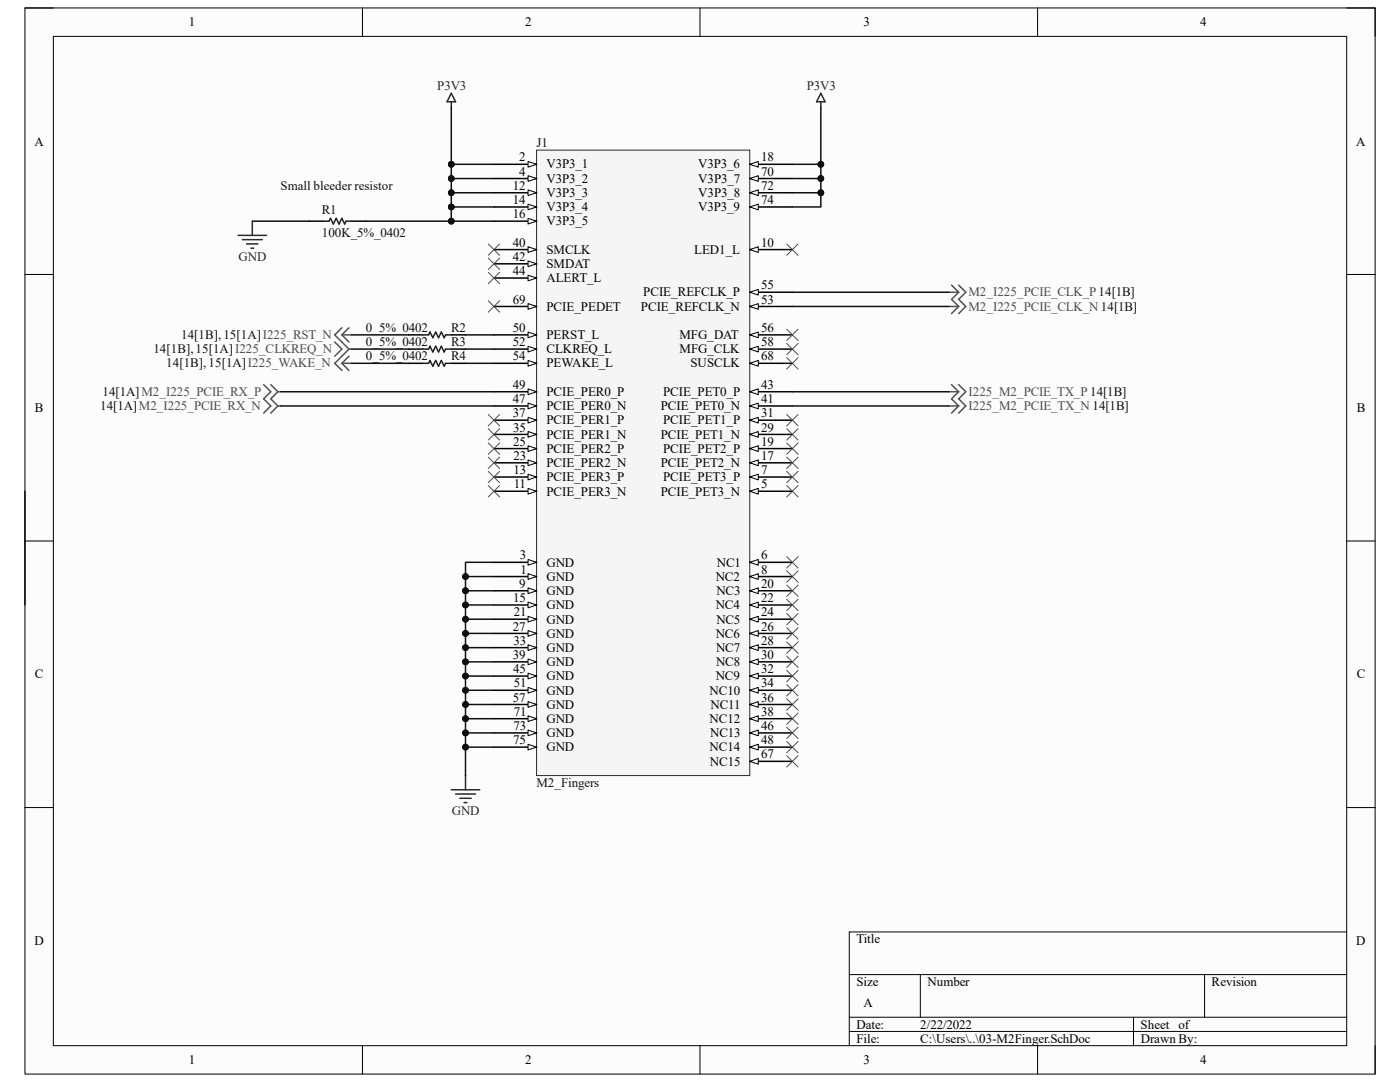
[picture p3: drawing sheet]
<svg xmlns="http://www.w3.org/2000/svg" width="279mm" height="216mm" viewBox="0 0 279 216" stroke-linecap="round" stroke-linejoin="round" font-family="sans-serif">
<path d="M5 1.6h269.4v212.7h-269.4z" fill-rule="evenodd" fill="#fcfcfc"/>
<path d="M5 1.6h269.4v212.7h-269.4z" fill="none" stroke="#000" stroke-width=".2"/>
<path d="M10.6 7.3h258.2v201.4h-258.2z" fill-rule="evenodd" fill="#fcfcfc"/>
<g fill="none" stroke="#000" stroke-width=".2">
<path d="M5 1.6h5.6M10.6 7.3h258.2v201.4h-258.2zM72.3 1.6v5.7M139.7 1.6v5.7M207.1 1.6v5.7M268.8 1.6h5.6v5.7M5 54.8h5.6M268.8 54.8h5.6M5 107.9h5.6M268.8 107.9h5.6M5 161.1h5.6M268.8 161.1h5.6"/>
<path d="M169.5 194.5h99.3M183.7 194.5v8.5M240.4 194.5v8.5M268.8 186h-99.3v22.7M72.3 208.7v5.6M139.7 208.7v5.6M169.5 203h99.3M169.5 205.8h99.3M207.1 208.7v5.6M226.2 203v5.7M274.4 208.7v5.6"/>
</g>
<path d="M107.1 30h42.5v124.8h-42.5z" fill-rule="evenodd" fill="#f5f5f5"/>
<path d="M107.1 30h42.5v124.8h-42.5z" fill="none" stroke="#262626" stroke-width=".2"/>
<path d="M98.6 32.8h8.5" fill="none" stroke="#000" stroke-width=".3"/>
<path d="M105.4 32.2l1.7 .6-1.7 .6z" fill="#fbfbfb"/>
<path d="M105.4 32.2l1.7 .6-1.7 .6z" fill="none" stroke="#000" stroke-width=".2"/>
<path d="M98.6 35.6h8.5" fill="none" stroke="#000" stroke-width=".3"/>
<path d="M105.4 35.1l1.7 .5-1.7 .6z" fill="#fbfbfb"/>
<path d="M105.4 35.1l1.7 .5-1.7 .6z" fill="none" stroke="#000" stroke-width=".2"/>
<path d="M98.6 38.5h8.5" fill="none" stroke="#000" stroke-width=".3"/>
<path d="M105.4 37.9l1.7 .6-1.7 .5z" fill="#fbfbfb"/>
<path d="M105.4 37.9l1.7 .6-1.7 .5z" fill="none" stroke="#000" stroke-width=".2"/>
<path d="M98.6 41.3h8.5" fill="none" stroke="#000" stroke-width=".3"/>
<path d="M105.4 40.7l1.7 .6-1.7 .6z" fill="#fbfbfb"/>
<path d="M105.4 40.7l1.7 .6-1.7 .6z" fill="none" stroke="#000" stroke-width=".2"/>
<path d="M98.6 44.1h8.5" fill="none" stroke="#000" stroke-width=".3"/>
<path d="M105.4 43.6l1.7 .5-1.7 .6z" fill="#fbfbfb"/>
<path d="M105.4 43.6l1.7 .5-1.7 .6z" fill="none" stroke="#000" stroke-width=".2"/>
<path d="M98.6 49.8h8.5" fill="none" stroke="#000" stroke-width=".3"/>
<path d="M105.4 49.2l1.7 .6-1.7 .6z" fill="#fbfbfb"/>
<path d="M105.4 49.2l1.7 .6-1.7 .6z" fill="none" stroke="#000" stroke-width=".2"/>
<path d="M98.6 52.6h8.5" fill="none" stroke="#000" stroke-width=".3"/>
<path d="M105.4 52.1l1.7 .5-1.7 .6z" fill="#fbfbfb"/>
<path d="M105.4 52.1l1.7 .5-1.7 .6z" fill="none" stroke="#000" stroke-width=".2"/>
<path d="M98.6 55.5h8.5" fill="none" stroke="#000" stroke-width=".3"/>
<path d="M105.4 54.9l1.7 .6-1.7 .5z" fill="#fbfbfb"/>
<path d="M105.4 54.9l1.7 .6-1.7 .5z" fill="none" stroke="#000" stroke-width=".2"/>
<path d="M98.6 61.2h8.5" fill="none" stroke="#000" stroke-width=".3"/>
<path d="M105.4 60.6l1.7 .6-1.7 .5z" fill="#fbfbfb"/>
<path d="M105.4 60.6l1.7 .6-1.7 .5z" fill="none" stroke="#000" stroke-width=".2"/>
<path d="M98.6 66.8h8.5" fill="none" stroke="#000" stroke-width=".3"/>
<path d="M105.4 66.3l1.7 .5-1.7 .6z" fill="#fbfbfb"/>
<path d="M105.4 66.3l1.7 .5-1.7 .6z" fill="none" stroke="#000" stroke-width=".2"/>
<path d="M98.6 69.7h8.5" fill="none" stroke="#000" stroke-width=".3"/>
<path d="M105.4 69.1l1.7 .6-1.7 .5z" fill="#fbfbfb"/>
<path d="M105.4 69.1l1.7 .6-1.7 .5z" fill="none" stroke="#000" stroke-width=".2"/>
<path d="M98.6 72.5h8.5" fill="none" stroke="#000" stroke-width=".3"/>
<path d="M105.4 71.9l1.7 .6-1.7 .6z" fill="#fbfbfb"/>
<path d="M105.4 71.9l1.7 .6-1.7 .6z" fill="none" stroke="#000" stroke-width=".2"/>
<path d="M98.6 81h8.5" fill="none" stroke="#000" stroke-width=".3"/>
<path d="M105.4 80.4l1.7 .6-1.7 .6z" fill="#fbfbfb"/>
<path d="M105.4 80.4l1.7 .6-1.7 .6z" fill="none" stroke="#000" stroke-width=".2"/>
<path d="M98.6 78.2h8.5" fill="none" stroke="#000" stroke-width=".3"/>
<path d="M105.4 77.6l1.7 .6-1.7 .5z" fill="#fbfbfb"/>
<path d="M105.4 77.6l1.7 .6-1.7 .5z" fill="none" stroke="#000" stroke-width=".2"/>
<path d="M98.6 86.7h8.5" fill="none" stroke="#000" stroke-width=".3"/>
<path d="M105.4 86.1l1.7 .6-1.7 .5z" fill="#fbfbfb"/>
<path d="M105.4 86.1l1.7 .6-1.7 .5z" fill="none" stroke="#000" stroke-width=".2"/>
<path d="M98.6 83.8h8.5" fill="none" stroke="#000" stroke-width=".3"/>
<path d="M105.4 83.3l1.7 .5-1.7 .6z" fill="#fbfbfb"/>
<path d="M105.4 83.3l1.7 .5-1.7 .6z" fill="none" stroke="#000" stroke-width=".2"/>
<path d="M98.6 92.4h8.5" fill="none" stroke="#000" stroke-width=".3"/>
<path d="M105.4 91.8l1.7 .6-1.7 .5z" fill="#fbfbfb"/>
<path d="M105.4 91.8l1.7 .6-1.7 .5z" fill="none" stroke="#000" stroke-width=".2"/>
<path d="M98.6 89.5h8.5" fill="none" stroke="#000" stroke-width=".3"/>
<path d="M105.4 88.9l1.7 .6-1.7 .6z" fill="#fbfbfb"/>
<path d="M105.4 88.9l1.7 .6-1.7 .6z" fill="none" stroke="#000" stroke-width=".2"/>
<path d="M98.6 98h8.5" fill="none" stroke="#000" stroke-width=".3"/>
<path d="M105.4 97.5l1.7 .5-1.7 .6z" fill="#fbfbfb"/>
<path d="M105.4 97.5l1.7 .5-1.7 .6z" fill="none" stroke="#000" stroke-width=".2"/>
<path d="M98.6 95.2h8.5" fill="none" stroke="#000" stroke-width=".3"/>
<path d="M105.4 94.6l1.7 .6-1.7 .6z" fill="#fbfbfb"/>
<path d="M105.4 94.6l1.7 .6-1.7 .6z" fill="none" stroke="#000" stroke-width=".2"/>
<path d="M98.6 112.2h8.5" fill="none" stroke="#000" stroke-width=".3"/>
<path d="M105.4 111.6l1.7 .6-1.7 .6z" fill="#fbfbfb"/>
<path d="M105.4 111.6l1.7 .6-1.7 .6z" fill="none" stroke="#000" stroke-width=".2"/>
<path d="M98.6 115h8.5" fill="none" stroke="#000" stroke-width=".3"/>
<path d="M105.4 114.5l1.7 .5-1.7 .6z" fill="#fbfbfb"/>
<path d="M105.4 114.5l1.7 .5-1.7 .6z" fill="none" stroke="#000" stroke-width=".2"/>
<path d="M98.6 117.9h8.5" fill="none" stroke="#000" stroke-width=".3"/>
<path d="M105.4 117.3l1.7 .6-1.7 .5z" fill="#fbfbfb"/>
<path d="M105.4 117.3l1.7 .6-1.7 .5z" fill="none" stroke="#000" stroke-width=".2"/>
<path d="M98.6 120.7h8.5" fill="none" stroke="#000" stroke-width=".3"/>
<path d="M105.4 120.1l1.7 .6-1.7 .6z" fill="#fbfbfb"/>
<path d="M105.4 120.1l1.7 .6-1.7 .6z" fill="none" stroke="#000" stroke-width=".2"/>
<path d="M98.6 123.6h8.5" fill="none" stroke="#000" stroke-width=".3"/>
<path d="M105.4 123l1.7 .6-1.7 .5z" fill="#fbfbfb"/>
<path d="M105.4 123l1.7 .6-1.7 .5z" fill="none" stroke="#000" stroke-width=".2"/>
<path d="M98.6 126.4h8.5" fill="none" stroke="#000" stroke-width=".3"/>
<path d="M105.4 125.8l1.7 .6-1.7 .6z" fill="#fbfbfb"/>
<path d="M105.4 125.8l1.7 .6-1.7 .6z" fill="none" stroke="#000" stroke-width=".2"/>
<path d="M98.6 129.2h8.5" fill="none" stroke="#000" stroke-width=".3"/>
<path d="M105.4 128.7l1.7 .5-1.7 .6z" fill="#fbfbfb"/>
<path d="M105.4 128.7l1.7 .5-1.7 .6z" fill="none" stroke="#000" stroke-width=".2"/>
<path d="M98.6 132.1h8.5" fill="none" stroke="#000" stroke-width=".3"/>
<path d="M105.4 131.5l1.7 .6-1.7 .5z" fill="#fbfbfb"/>
<path d="M105.4 131.5l1.7 .6-1.7 .5z" fill="none" stroke="#000" stroke-width=".2"/>
<path d="M98.6 134.9h8.5" fill="none" stroke="#000" stroke-width=".3"/>
<path d="M105.4 134.3l1.7 .6-1.7 .6z" fill="#fbfbfb"/>
<path d="M105.4 134.3l1.7 .6-1.7 .6z" fill="none" stroke="#000" stroke-width=".2"/>
<path d="M98.6 137.7h8.5" fill="none" stroke="#000" stroke-width=".3"/>
<path d="M105.4 137.2l1.7 .5-1.7 .6z" fill="#fbfbfb"/>
<path d="M105.4 137.2l1.7 .5-1.7 .6z" fill="none" stroke="#000" stroke-width=".2"/>
<path d="M98.6 140.6h8.5" fill="none" stroke="#000" stroke-width=".3"/>
<path d="M105.4 140l1.7 .6-1.7 .5z" fill="#fbfbfb"/>
<path d="M105.4 140l1.7 .6-1.7 .5z" fill="none" stroke="#000" stroke-width=".2"/>
<path d="M98.6 143.4h8.5" fill="none" stroke="#000" stroke-width=".3"/>
<path d="M105.4 142.8l1.7 .6-1.7 .6z" fill="#fbfbfb"/>
<path d="M105.4 142.8l1.7 .6-1.7 .6z" fill="none" stroke="#000" stroke-width=".2"/>
<path d="M98.6 146.2h8.5" fill="none" stroke="#000" stroke-width=".3"/>
<path d="M105.4 145.7l1.7 .5-1.7 .6z" fill="#fbfbfb"/>
<path d="M105.4 145.7l1.7 .5-1.7 .6z" fill="none" stroke="#000" stroke-width=".2"/>
<path d="M98.6 149.1h8.5" fill="none" stroke="#000" stroke-width=".3"/>
<path d="M105.4 148.5l1.7 .6-1.7 .5z" fill="#fbfbfb"/>
<path d="M105.4 148.5l1.7 .6-1.7 .5z" fill="none" stroke="#000" stroke-width=".2"/>
<path d="M149.6 32.8h8.5" fill="none" stroke="#000" stroke-width=".3"/>
<path d="M149.6 32.8l1.7-.6v1.2z" fill="#fbfbfb"/>
<path d="M149.6 32.8l1.7-.6v1.2z" fill="none" stroke="#000" stroke-width=".2"/>
<path d="M149.6 35.6h8.5" fill="none" stroke="#000" stroke-width=".3"/>
<path d="M149.6 35.6l1.7-.5v1.1z" fill="#fbfbfb"/>
<path d="M149.6 35.6l1.7-.5v1.1z" fill="none" stroke="#000" stroke-width=".2"/>
<path d="M149.6 38.5h8.5" fill="none" stroke="#000" stroke-width=".3"/>
<path d="M149.6 38.5l1.7-.6v1.1z" fill="#fbfbfb"/>
<path d="M149.6 38.5l1.7-.6v1.1z" fill="none" stroke="#000" stroke-width=".2"/>
<path d="M149.6 41.3h8.5" fill="none" stroke="#000" stroke-width=".3"/>
<path d="M149.6 41.3l1.7-.6v1.2z" fill="#fbfbfb"/>
<path d="M149.6 41.3l1.7-.6v1.2z" fill="none" stroke="#000" stroke-width=".2"/>
<path d="M149.6 49.8h8.5" fill="none" stroke="#000" stroke-width=".3"/>
<path d="M149.6 49.8l1.7-.6v1.2z" fill="#fbfbfb"/>
<path d="M149.6 49.8l1.7-.6v1.2z" fill="none" stroke="#000" stroke-width=".2"/>
<path d="M149.6 61.2h8.5" fill="none" stroke="#000" stroke-width=".3"/>
<path d="M149.6 61.2l1.7-.6v1.1z" fill="#fbfbfb"/>
<path d="M149.6 61.2l1.7-.6v1.1z" fill="none" stroke="#000" stroke-width=".2"/>
<path d="M149.6 58.3h8.5" fill="none" stroke="#000" stroke-width=".3"/>
<path d="M149.6 58.3l1.7-.6v1.2z" fill="#fbfbfb"/>
<path d="M149.6 58.3l1.7-.6v1.2z" fill="none" stroke="#000" stroke-width=".2"/>
<path d="M149.6 66.8h8.5" fill="none" stroke="#000" stroke-width=".3"/>
<path d="M149.6 66.8l1.7-.5v1.1z" fill="#fbfbfb"/>
<path d="M149.6 66.8l1.7-.5v1.1z" fill="none" stroke="#000" stroke-width=".2"/>
<path d="M149.6 69.7h8.5" fill="none" stroke="#000" stroke-width=".3"/>
<path d="M149.6 69.7l1.7-.6v1.1z" fill="#fbfbfb"/>
<path d="M149.6 69.7l1.7-.6v1.1z" fill="none" stroke="#000" stroke-width=".2"/>
<path d="M149.6 72.5h8.5" fill="none" stroke="#000" stroke-width=".3"/>
<path d="M149.6 72.5l1.7-.6v1.2z" fill="#fbfbfb"/>
<path d="M149.6 72.5l1.7-.6v1.2z" fill="none" stroke="#000" stroke-width=".2"/>
<path d="M149.6 81h8.5" fill="none" stroke="#000" stroke-width=".3"/>
<path d="M149.6 81l1.7-.6v1.2z" fill="#fbfbfb"/>
<path d="M149.6 81l1.7-.6v1.2z" fill="none" stroke="#000" stroke-width=".2"/>
<path d="M149.6 78.2h8.5" fill="none" stroke="#000" stroke-width=".3"/>
<path d="M149.6 78.2l1.7-.6v1.1z" fill="#fbfbfb"/>
<path d="M149.6 78.2l1.7-.6v1.1z" fill="none" stroke="#000" stroke-width=".2"/>
<path d="M149.6 86.7h8.5" fill="none" stroke="#000" stroke-width=".3"/>
<path d="M149.6 86.7l1.7-.6v1.1z" fill="#fbfbfb"/>
<path d="M149.6 86.7l1.7-.6v1.1z" fill="none" stroke="#000" stroke-width=".2"/>
<path d="M149.6 83.8h8.5" fill="none" stroke="#000" stroke-width=".3"/>
<path d="M149.6 83.8l1.7-.5v1.1z" fill="#fbfbfb"/>
<path d="M149.6 83.8l1.7-.5v1.1z" fill="none" stroke="#000" stroke-width=".2"/>
<path d="M149.6 92.4h8.5" fill="none" stroke="#000" stroke-width=".3"/>
<path d="M149.6 92.4l1.7-.6v1.1z" fill="#fbfbfb"/>
<path d="M149.6 92.4l1.7-.6v1.1z" fill="none" stroke="#000" stroke-width=".2"/>
<path d="M149.6 89.5h8.5" fill="none" stroke="#000" stroke-width=".3"/>
<path d="M149.6 89.5l1.7-.6v1.2z" fill="#fbfbfb"/>
<path d="M149.6 89.5l1.7-.6v1.2z" fill="none" stroke="#000" stroke-width=".2"/>
<path d="M149.6 98h8.5" fill="none" stroke="#000" stroke-width=".3"/>
<path d="M149.6 98l1.7-.5v1.1z" fill="#fbfbfb"/>
<path d="M149.6 98l1.7-.5v1.1z" fill="none" stroke="#000" stroke-width=".2"/>
<path d="M149.6 95.2h8.5" fill="none" stroke="#000" stroke-width=".3"/>
<path d="M149.6 95.2l1.7-.6v1.2z" fill="#fbfbfb"/>
<path d="M149.6 95.2l1.7-.6v1.2z" fill="none" stroke="#000" stroke-width=".2"/>
<path d="M149.6 112.2h8.5" fill="none" stroke="#000" stroke-width=".3"/>
<path d="M149.6 112.2l1.7-.6v1.2z" fill="#fbfbfb"/>
<path d="M149.6 112.2l1.7-.6v1.2z" fill="none" stroke="#000" stroke-width=".2"/>
<path d="M149.6 115h8.5" fill="none" stroke="#000" stroke-width=".3"/>
<path d="M149.6 115l1.7-.5v1.1z" fill="#fbfbfb"/>
<path d="M149.6 115l1.7-.5v1.1z" fill="none" stroke="#000" stroke-width=".2"/>
<path d="M149.6 117.9h8.5" fill="none" stroke="#000" stroke-width=".3"/>
<path d="M149.6 117.9l1.7-.6v1.1z" fill="#fbfbfb"/>
<path d="M149.6 117.9l1.7-.6v1.1z" fill="none" stroke="#000" stroke-width=".2"/>
<path d="M149.6 120.7h8.5" fill="none" stroke="#000" stroke-width=".3"/>
<path d="M149.6 120.7l1.7-.6v1.2z" fill="#fbfbfb"/>
<path d="M149.6 120.7l1.7-.6v1.2z" fill="none" stroke="#000" stroke-width=".2"/>
<path d="M149.6 123.6h8.5" fill="none" stroke="#000" stroke-width=".3"/>
<path d="M149.6 123.6l1.7-.6v1.1z" fill="#fbfbfb"/>
<path d="M149.6 123.6l1.7-.6v1.1z" fill="none" stroke="#000" stroke-width=".2"/>
<path d="M149.6 126.4h8.5" fill="none" stroke="#000" stroke-width=".3"/>
<path d="M149.6 126.4l1.7-.6v1.2z" fill="#fbfbfb"/>
<path d="M149.6 126.4l1.7-.6v1.2z" fill="none" stroke="#000" stroke-width=".2"/>
<path d="M149.6 129.2h8.5" fill="none" stroke="#000" stroke-width=".3"/>
<path d="M149.6 129.2l1.7-.5v1.1z" fill="#fbfbfb"/>
<path d="M149.6 129.2l1.7-.5v1.1z" fill="none" stroke="#000" stroke-width=".2"/>
<path d="M149.6 132.1h8.5" fill="none" stroke="#000" stroke-width=".3"/>
<path d="M149.6 132.1l1.7-.6v1.1z" fill="#fbfbfb"/>
<path d="M149.6 132.1l1.7-.6v1.1z" fill="none" stroke="#000" stroke-width=".2"/>
<path d="M149.6 134.9h8.5" fill="none" stroke="#000" stroke-width=".3"/>
<path d="M149.6 134.9l1.7-.6v1.2z" fill="#fbfbfb"/>
<path d="M149.6 134.9l1.7-.6v1.2z" fill="none" stroke="#000" stroke-width=".2"/>
<path d="M149.6 137.7h8.5" fill="none" stroke="#000" stroke-width=".3"/>
<path d="M149.6 137.7l1.7-.5v1.1z" fill="#fbfbfb"/>
<path d="M149.6 137.7l1.7-.5v1.1z" fill="none" stroke="#000" stroke-width=".2"/>
<path d="M149.6 140.6h8.5" fill="none" stroke="#000" stroke-width=".3"/>
<path d="M149.6 140.6l1.7-.6v1.1z" fill="#fbfbfb"/>
<path d="M149.6 140.6l1.7-.6v1.1z" fill="none" stroke="#000" stroke-width=".2"/>
<path d="M149.6 143.4h8.5" fill="none" stroke="#000" stroke-width=".3"/>
<path d="M149.6 143.4l1.7-.6v1.2z" fill="#fbfbfb"/>
<path d="M149.6 143.4l1.7-.6v1.2z" fill="none" stroke="#000" stroke-width=".2"/>
<path d="M149.6 146.2h8.5" fill="none" stroke="#000" stroke-width=".3"/>
<path d="M149.6 146.2l1.7-.5v1.1z" fill="#fbfbfb"/>
<path d="M149.6 146.2l1.7-.5v1.1z" fill="none" stroke="#000" stroke-width=".2"/>
<path d="M149.6 149.1h8.5" fill="none" stroke="#000" stroke-width=".3"/>
<path d="M149.6 149.1l1.7-.6v1.1z" fill="#fbfbfb"/>
<path d="M149.6 149.1l1.7-.6v1.1z" fill="none" stroke="#000" stroke-width=".2"/>
<path d="M149.6 151.9h8.5" fill="none" stroke="#000" stroke-width=".3"/>
<path d="M149.6 151.9l1.7-.6v1.2z" fill="#fbfbfb"/>
<path d="M149.6 151.9l1.7-.6v1.2z" fill="none" stroke="#000" stroke-width=".2"/>
<path d="M90.1 18.6l.8 1.7h-1.7zM163.8 18.6l.9 1.7h-1.7zM90.1 20.3v1.1M163.8 20.3v1.1M90.1 157.6h5.6M90.9 158.4h4M91.8 159.3h2.2M92.9 154.8v2.8M92.6 160.1h.6" fill="none" stroke="#262626" stroke-width=".3"/>
<g fill="none" stroke="#4c4c4c" stroke-width=".3">
<path d="M189.3 58.3h2M189.9 56.9l1.4 1.4M191.3 58.3l-1.4 1.4 1.4 1.5M191.3 56.9l1.4 1.4-1.4 1.4 1.4 1.5-1.4 1.4M52.6 76.8l1.4 1.4-1.4 1.4 1.4 1.4-1.4 1.4M54 76.8l1.5 1.4M55.5 78.2h.5M55.5 78.2l-1.5 1.4 1.5 1.4M66.8 68.2l1.4 1.5-1.4 1.4M68.2 65.4l-1.4 1.4 2.8 2.9M68.2 66.8l1.4 1.4M68.2 66.8h2"/>
<path d="M68.2 72.5l1.4 1.4M68.2 72.5h2M69.6 65.4l-1.4 1.4M69.6 69.7l-2.8 2.8 1.4 1.4M69.6 69.7h.6M69.6 71.1l-1.4 1.4M189.3 78.2h2M189.3 61.2h2M189.9 76.8l1.4 1.4M191.3 78.2l-1.4 1.4 1.4 1.4M191.3 76.8l1.4 1.4-1.4 1.4 1.4 1.4-1.4 1.4M191.3 61.2l-1.4 1.4"/>
<path d="M55.5 81l-1.5 1.4M55.5 81h.5M189.3 81h2M191.3 81l-1.4 1.4"/>
</g>
<path d="M98.6 112.2h-5.7v42.6" fill="none" stroke="#0e0e0e" stroke-width=".3"/>
<circle cx="92.9" cy="115" r=".57" fill="#0e0e0e"/>
<circle cx="92.9" cy="115" r=".57" fill="none" stroke="#0e0e0e" stroke-width=".2"/>
<circle cx="92.9" cy="117.9" r=".57" fill="#0e0e0e"/>
<circle cx="92.9" cy="117.9" r=".57" fill="none" stroke="#0e0e0e" stroke-width=".2"/>
<circle cx="92.9" cy="120.7" r=".57" fill="#0e0e0e"/>
<circle cx="92.9" cy="120.7" r=".57" fill="none" stroke="#0e0e0e" stroke-width=".2"/>
<circle cx="92.9" cy="123.6" r=".57" fill="#0e0e0e"/>
<circle cx="92.9" cy="123.6" r=".57" fill="none" stroke="#0e0e0e" stroke-width=".2"/>
<circle cx="92.9" cy="126.4" r=".57" fill="#0e0e0e"/>
<circle cx="92.9" cy="126.4" r=".57" fill="none" stroke="#0e0e0e" stroke-width=".2"/>
<circle cx="92.9" cy="129.2" r=".57" fill="#0e0e0e"/>
<circle cx="92.9" cy="129.2" r=".57" fill="none" stroke="#0e0e0e" stroke-width=".2"/>
<circle cx="92.9" cy="132.1" r=".57" fill="#0e0e0e"/>
<circle cx="92.9" cy="132.1" r=".57" fill="none" stroke="#0e0e0e" stroke-width=".2"/>
<circle cx="92.9" cy="134.9" r=".57" fill="#0e0e0e"/>
<circle cx="92.9" cy="134.9" r=".57" fill="none" stroke="#0e0e0e" stroke-width=".2"/>
<circle cx="92.9" cy="137.7" r=".57" fill="#0e0e0e"/>
<circle cx="92.9" cy="137.7" r=".57" fill="none" stroke="#0e0e0e" stroke-width=".2"/>
<circle cx="92.9" cy="140.6" r=".57" fill="#0e0e0e"/>
<circle cx="92.9" cy="140.6" r=".57" fill="none" stroke="#0e0e0e" stroke-width=".2"/>
<circle cx="92.9" cy="143.4" r=".57" fill="#0e0e0e"/>
<circle cx="92.9" cy="143.4" r=".57" fill="none" stroke="#0e0e0e" stroke-width=".2"/>
<circle cx="92.9" cy="146.2" r=".57" fill="#0e0e0e"/>
<circle cx="92.9" cy="146.2" r=".57" fill="none" stroke="#0e0e0e" stroke-width=".2"/>
<circle cx="92.9" cy="149.1" r=".57" fill="#0e0e0e"/>
<circle cx="92.9" cy="149.1" r=".57" fill="none" stroke="#0e0e0e" stroke-width=".2"/>
<path d="M92.9 115h5.7" fill="none" stroke="#0e0e0e" stroke-width=".3"/>
<circle cx="92.9" cy="115" r=".57" fill="#0e0e0e"/>
<circle cx="92.9" cy="115" r=".57" fill="none" stroke="#0e0e0e" stroke-width=".2"/>
<path d="M92.9 117.9h5.7" fill="none" stroke="#0e0e0e" stroke-width=".3"/>
<circle cx="92.9" cy="117.9" r=".57" fill="#0e0e0e"/>
<circle cx="92.9" cy="117.9" r=".57" fill="none" stroke="#0e0e0e" stroke-width=".2"/>
<path d="M92.9 120.7h5.7" fill="none" stroke="#0e0e0e" stroke-width=".3"/>
<circle cx="92.9" cy="120.7" r=".57" fill="#0e0e0e"/>
<circle cx="92.9" cy="120.7" r=".57" fill="none" stroke="#0e0e0e" stroke-width=".2"/>
<path d="M92.9 123.6h5.7" fill="none" stroke="#0e0e0e" stroke-width=".3"/>
<circle cx="92.9" cy="123.6" r=".57" fill="#0e0e0e"/>
<circle cx="92.9" cy="123.6" r=".57" fill="none" stroke="#0e0e0e" stroke-width=".2"/>
<path d="M92.9 126.4h5.7" fill="none" stroke="#0e0e0e" stroke-width=".3"/>
<circle cx="92.9" cy="126.4" r=".57" fill="#0e0e0e"/>
<circle cx="92.9" cy="126.4" r=".57" fill="none" stroke="#0e0e0e" stroke-width=".2"/>
<path d="M5 98v22.7M92.9 129.2h5.7" fill="none" stroke="#0e0e0e" stroke-width=".3"/>
<circle cx="92.9" cy="129.2" r=".57" fill="#0e0e0e"/>
<circle cx="92.9" cy="129.2" r=".57" fill="none" stroke="#0e0e0e" stroke-width=".2"/>
<path d="M92.9 132.1h5.7" fill="none" stroke="#0e0e0e" stroke-width=".3"/>
<circle cx="92.9" cy="132.1" r=".57" fill="#0e0e0e"/>
<circle cx="92.9" cy="132.1" r=".57" fill="none" stroke="#0e0e0e" stroke-width=".2"/>
<path d="M92.9 134.9h5.7" fill="none" stroke="#0e0e0e" stroke-width=".3"/>
<circle cx="92.9" cy="134.9" r=".57" fill="#0e0e0e"/>
<circle cx="92.9" cy="134.9" r=".57" fill="none" stroke="#0e0e0e" stroke-width=".2"/>
<path d="M92.9 137.7h5.7" fill="none" stroke="#0e0e0e" stroke-width=".3"/>
<circle cx="92.9" cy="137.7" r=".57" fill="#0e0e0e"/>
<circle cx="92.9" cy="137.7" r=".57" fill="none" stroke="#0e0e0e" stroke-width=".2"/>
<path d="M92.9 140.6h5.7" fill="none" stroke="#0e0e0e" stroke-width=".3"/>
<circle cx="92.9" cy="140.6" r=".57" fill="#0e0e0e"/>
<circle cx="92.9" cy="140.6" r=".57" fill="none" stroke="#0e0e0e" stroke-width=".2"/>
<path d="M92.9 143.4h5.7" fill="none" stroke="#0e0e0e" stroke-width=".3"/>
<circle cx="92.9" cy="143.4" r=".57" fill="#0e0e0e"/>
<circle cx="92.9" cy="143.4" r=".57" fill="none" stroke="#0e0e0e" stroke-width=".2"/>
<path d="M92.9 146.2h5.7" fill="none" stroke="#0e0e0e" stroke-width=".3"/>
<circle cx="92.9" cy="146.2" r=".57" fill="#0e0e0e"/>
<circle cx="92.9" cy="146.2" r=".57" fill="none" stroke="#0e0e0e" stroke-width=".2"/>
<path d="M92.9 149.1h5.7" fill="none" stroke="#0e0e0e" stroke-width=".3"/>
<circle cx="92.9" cy="149.1" r=".57" fill="#0e0e0e"/>
<circle cx="92.9" cy="149.1" r=".57" fill="none" stroke="#0e0e0e" stroke-width=".2"/>
<path d="M163.8 21.4v19.9h-5.7M158.1 58.3h31.2M56 78.2h42.6M158.1 78.2h31.2M158.1 61.2h31.2M56 81h42.6M158.1 81h31.2" fill="none" stroke="#0e0e0e" stroke-width=".3"/>
<circle cx="163.8" cy="38.5" r=".57" fill="#0e0e0e"/>
<circle cx="163.8" cy="38.5" r=".57" fill="none" stroke="#0e0e0e" stroke-width=".2"/>
<circle cx="163.8" cy="35.6" r=".57" fill="#0e0e0e"/>
<circle cx="163.8" cy="35.6" r=".57" fill="none" stroke="#0e0e0e" stroke-width=".2"/>
<circle cx="163.8" cy="32.8" r=".57" fill="#0e0e0e"/>
<circle cx="163.8" cy="32.8" r=".57" fill="none" stroke="#0e0e0e" stroke-width=".2"/>
<path d="M158.1 38.5h5.7" fill="none" stroke="#0e0e0e" stroke-width=".3"/>
<circle cx="163.8" cy="38.5" r=".57" fill="#0e0e0e"/>
<circle cx="163.8" cy="38.5" r=".57" fill="none" stroke="#0e0e0e" stroke-width=".2"/>
<path d="M158.1 35.6h5.7" fill="none" stroke="#0e0e0e" stroke-width=".3"/>
<circle cx="163.8" cy="35.6" r=".57" fill="#0e0e0e"/>
<circle cx="163.8" cy="35.6" r=".57" fill="none" stroke="#0e0e0e" stroke-width=".2"/>
<path d="M158.1 32.8h5.7" fill="none" stroke="#0e0e0e" stroke-width=".3"/>
<circle cx="163.8" cy="32.8" r=".57" fill="#0e0e0e"/>
<circle cx="163.8" cy="32.8" r=".57" fill="none" stroke="#0e0e0e" stroke-width=".2"/>
<path d="M90.1 21.4v22.7h8.5" fill="none" stroke="#0e0e0e" stroke-width=".3"/>
<circle cx="90.1" cy="44.1" r=".57" fill="#0e0e0e"/>
<circle cx="90.1" cy="44.1" r=".57" fill="none" stroke="#0e0e0e" stroke-width=".2"/>
<circle cx="90.1" cy="41.3" r=".57" fill="#0e0e0e"/>
<circle cx="90.1" cy="41.3" r=".57" fill="none" stroke="#0e0e0e" stroke-width=".2"/>
<circle cx="90.1" cy="38.5" r=".57" fill="#0e0e0e"/>
<circle cx="90.1" cy="38.5" r=".57" fill="none" stroke="#0e0e0e" stroke-width=".2"/>
<circle cx="90.1" cy="35.6" r=".57" fill="#0e0e0e"/>
<circle cx="90.1" cy="35.6" r=".57" fill="none" stroke="#0e0e0e" stroke-width=".2"/>
<circle cx="90.1" cy="32.8" r=".57" fill="#0e0e0e"/>
<circle cx="90.1" cy="32.8" r=".57" fill="none" stroke="#0e0e0e" stroke-width=".2"/>
<path d="M90.1 32.8h8.5" fill="none" stroke="#0e0e0e" stroke-width=".3"/>
<circle cx="90.1" cy="32.8" r=".57" fill="#0e0e0e"/>
<circle cx="90.1" cy="32.8" r=".57" fill="none" stroke="#0e0e0e" stroke-width=".2"/>
<path d="M90.1 35.6h8.5" fill="none" stroke="#0e0e0e" stroke-width=".3"/>
<circle cx="90.1" cy="35.6" r=".57" fill="#0e0e0e"/>
<circle cx="90.1" cy="35.6" r=".57" fill="none" stroke="#0e0e0e" stroke-width=".2"/>
<path d="M90.1 38.5h8.5" fill="none" stroke="#0e0e0e" stroke-width=".3"/>
<circle cx="90.1" cy="38.5" r=".57" fill="#0e0e0e"/>
<circle cx="90.1" cy="38.5" r=".57" fill="none" stroke="#0e0e0e" stroke-width=".2"/>
<path d="M90.1 41.3h8.5" fill="none" stroke="#0e0e0e" stroke-width=".3"/>
<circle cx="90.1" cy="41.3" r=".57" fill="#0e0e0e"/>
<circle cx="90.1" cy="41.3" r=".57" fill="none" stroke="#0e0e0e" stroke-width=".2"/>
<path d="M73 44.1h17.1M70.2 66.8h11.4M70.2 69.7h11.4M70.2 72.5h11.4M92.9 66.8h5.7M92.9 69.7h5.7M92.9 72.5h5.7" fill="none" stroke="#0e0e0e" stroke-width=".3"/>
<path d="M61.7 44.1h2.8M70.2 44.1h2.8" fill="none" stroke="#000" stroke-width=".3"/>
<path d="M64.5 44.1h1.2l.3-.5 .5 1.1 .6-1.1 .6 1.1 .5-1.1 .6 1.1 .3-.6h1.1" fill="none" stroke="#1c1c1c" stroke-width=".3"/>
<circle cx="90.1" cy="44.1" r=".57" fill="#0e0e0e"/>
<circle cx="90.1" cy="44.1" r=".57" fill="none" stroke="#0e0e0e" stroke-width=".2"/>
<path d="M50.4 44.1h11.3" fill="none" stroke="#0e0e0e" stroke-width=".3"/>
<g fill="none" stroke="#4c4c4c" stroke-width=".2">
<path d="M97.4 48.7l2.3 2.2M97.4 51.5l2.3 2.3M97.4 54.3l2.3 2.3M99.7 48.7l-2.3 2.2M99.7 51.5l-2.3 2.3M99.7 54.3l-2.3 2.3M157 48.7l2.3 2.2M159.3 48.7l-2.3 2.2M97.4 60l2.3 2.3M99.7 60l-2.3 2.3M157 65.7l2.3 2.3M157 68.5l2.3 2.3"/>
<path d="M157 71.4l2.3 2.2M159.3 65.7l-2.3 2.3M159.3 68.5l-2.3 2.3M159.3 71.4l-2.3 2.2M97.4 82.7l2.3 2.3M97.4 85.5l2.3 2.3M97.4 88.4l2.3 2.3M97.4 91.2l2.3 2.3M97.4 94.1l2.3 2.2M97.4 96.9l2.3 2.3M99.7 82.7l-2.3 2.3M99.7 85.5l-2.3 2.3"/>
<path d="M99.7 88.4l-2.3 2.3M99.7 91.2l-2.3 2.3M99.7 94.1l-2.3 2.2M99.7 96.9l-2.3 2.3M157 82.7l2.3 2.3M157 85.5l2.3 2.3M157 88.4l2.3 2.3M157 91.2l2.3 2.3M157 94.1l2.3 2.2M157 96.9l2.3 2.3M159.3 82.7l-2.3 2.3M159.3 85.5l-2.3 2.3"/>
<path d="M159.3 88.4l-2.3 2.3M159.3 91.2l-2.3 2.3M159.3 94.1l-2.3 2.2M159.3 96.9l-2.3 2.3M157 111.1l2.3 2.2M157 113.9l2.3 2.3M157 116.7l2.3 2.3M157 119.6l2.3 2.3M159.3 111.1l-2.3 2.2M159.3 113.9l-2.3 2.3M159.3 116.7l-2.3 2.3M159.3 119.6l-2.3 2.3"/>
<path d="M157 122.4l2.3 2.3M157 125.3l2.3 2.2M157 128.1l2.3 2.3M157 130.9l2.3 2.3M157 133.8l2.3 2.2M157 136.6l2.3 2.3M157 139.4l2.3 2.3M159.3 122.4l-2.3 2.3M159.3 125.3l-2.3 2.2M159.3 128.1l-2.3 2.3M159.3 130.9l-2.3 2.3M159.3 133.8l-2.3 2.2"/>
<path d="M159.3 136.6l-2.3 2.3M159.3 139.4l-2.3 2.3M157 142.3l2.3 2.2M157 145.1l2.3 2.3M157 147.9l2.3 2.3M157 150.8l2.3 2.3M159.3 142.3l-2.3 2.2M159.3 145.1l-2.3 2.3M159.3 147.9l-2.3 2.3M159.3 150.8l-2.3 2.3"/>
</g>
<path d="M81.6 66.8h2.8M81.6 69.7h2.8M81.6 72.5h2.8M90.1 66.8h2.8M90.1 69.7h2.8M90.1 72.5h2.8" fill="none" stroke="#000" stroke-width=".3"/>
<path d="M84.4 66.8h1.1l.3-.5 .6 1.1 .5-1.1 .6 1.1 .6-1.1 .5 1.1 .3-.6h1.2M84.4 69.7h1.1l.3-.6 .6 1.1 .5-1.1 .6 1.1 .6-1.1 .5 1.1 .3-.5h1.2M84.4 72.5h1.1l.3-.6 .6 1.2 .5-1.2 .6 1.2 .6-1.2 .5 1.2 .3-.6h1.2" fill="none" stroke="#1c1c1c" stroke-width=".3"/>
<path d="M47.5 47h5.7M48.4 47.8h3.9M49.2 48.7h2.3M50.1 49.5h.5M50.4 44.1v2.9" fill="none" stroke="#262626" stroke-width=".3"/>
<g font-size="2.6">
<text x="37.7" y="5.2">1</text>
<text x="104.8" y="5.2">2</text>
<text x="172.3" y="5.2">3</text>
<text x="239.5" y="5.2">4</text>
<text x="6.9" y="29">A</text>
<text x="270.7" y="29">A</text>
<text x="103.6" y="35.1">4</text>
<text x="103.6" y="32.2">2</text>
<text x="109.1" y="33.6">V3P3_1</text>
<text x="139.3" y="33.6">V3P3_6</text>
<text x="151.9" y="32.2">18</text>
<text x="151.9" y="35.1">70</text>
<text x="102.3" y="37.9">12</text>
<text x="102.3" y="40.7">14</text>
<text x="109.1" y="36.4">V3P3_2</text>
<text x="109.1" y="39.3">V3P3_3</text>
<text x="139.4" y="36.4">V3P3_7</text>
<text x="139.4" y="39.3">V3P3_8</text>
<text x="151.9" y="37.9">72</text>
<text x="151.9" y="40.7">74</text>
<text x="102.3" y="43.6">16</text>
<text x="109.1" y="42.1">V3P3_4</text>
<text x="109.1" y="45">V3P3_5</text>
<text x="139.3" y="42.1">V3P3_9</text>
<text x="102.3" y="49.2">40</text>
<text x="102.3" y="52.1">42</text>
<text x="109.1" y="50.6">SMCLK</text>
<text x="109.1" y="53.5">SMDAT</text>
<text x="138.6" y="50.6">LED1_L</text>
<text x="151.9" y="49.2">10</text>
<text x="102.3" y="54.9">44</text>
<text x="109.1" y="56.3">ALERT_L</text>
<text x="128.4" y="59.1">PCIE_REFCLK_P</text>
<text x="151.9" y="57.7">55</text>
<text x="102.4" y="60.6">69</text>
<text x="109.1" y="62">PCIE_PEDET</text>
<text x="127.9" y="62">PCIE_REFCLK_N</text>
<text x="151.9" y="60.6">53</text>
<text x="102.3" y="66.3">50</text>
<text x="102.3" y="69.1">52</text>
<text x="102.3" y="71.9">54</text>
<text x="109.1" y="67.6">PERST_L</text>
<text x="109.1" y="70.5">CLKREQ_L</text>
<text x="135.6" y="67.6">MFG_DAT</text>
<text x="135.6" y="70.5">MFG_CLK</text>
<text x="151.9" y="66.3">56</text>
<text x="151.9" y="69.1">58</text>
<text x="151.9" y="71.9">68</text>
<text x="102.4" y="77.6">49</text>
<text x="109.1" y="73.3">PEWAKE_L</text>
<text x="137.8" y="73.3">SUSCLK</text>
<text x="151.9" y="77.6">43</text>
<text x="7" y="82.2">B</text>
<text x="102.4" y="80.4">47</text>
<text x="102.4" y="83.3">37</text>
<text x="109.1" y="81.8">PCIE_PER0_N</text>
<text x="109.1" y="79">PCIE_PER0_P</text>
<text x="131.9" y="81.8">PCIE_PET0_N</text>
<text x="132.3" y="79">PCIE_PET0_P</text>
<text x="151.9" y="80.4">41</text>
<text x="151.9" y="83.3">31</text>
<text x="270.8" y="82.2">B</text>
<text x="102.4" y="86.1">35</text>
<text x="102.4" y="88.9">25</text>
<text x="109.1" y="87.5">PCIE_PER1_N</text>
<text x="109.1" y="84.7">PCIE_PER1_P</text>
<text x="131.9" y="87.5">PCIE_PET1_N</text>
<text x="132.3" y="84.7">PCIE_PET1_P</text>
<text x="151.9" y="86.1">29</text>
<text x="151.9" y="88.9">19</text>
<text x="102.4" y="91.8">23</text>
<text x="102.4" y="94.6">13</text>
<text x="109.1" y="93.2">PCIE_PER2_N</text>
<text x="109.1" y="90.3">PCIE_PER2_P</text>
<text x="131.9" y="93.2">PCIE_PET2_N</text>
<text x="132.3" y="90.3">PCIE_PET2_P</text>
<text x="151.9" y="91.8">17</text>
<text x="151.9" y="94.6">7</text>
<text x="102.5" y="97.5">11</text>
<text x="109.1" y="98.9">PCIE_PER3_N</text>
<text x="109.1" y="96.1">PCIE_PER3_P</text>
<text x="131.9" y="98.9">PCIE_PET3_N</text>
<text x="132.3" y="96.1">PCIE_PET3_P</text>
<text x="151.9" y="97.5">5</text>
<text x="103.7" y="111.6">3</text>
<text x="109.1" y="113.1">GND</text>
<text x="143.1" y="113.1">NC1</text>
<text x="151.9" y="111.6">6</text>
<text x="103.6" y="117.3">9</text>
<text x="103.8" y="114.5">1</text>
<text x="109.1" y="115.9">GND</text>
<text x="109.1" y="118.7">GND</text>
<text x="142.9" y="115.9">NC2</text>
<text x="143" y="118.7">NC3</text>
<text x="151.9" y="114.5">8</text>
<text x="151.9" y="117.3">20</text>
<text x="102.4" y="125.8">27</text>
<text x="102.4" y="120.1">15</text>
<text x="102.5" y="123">21</text>
<text x="109.1" y="121.6">GND</text>
<text x="109.1" y="124.4">GND</text>
<text x="142.9" y="121.6">NC4</text>
<text x="143" y="124.4">NC5</text>
<text x="151.9" y="120.1">22</text>
<text x="151.9" y="123">24</text>
<text x="151.9" y="125.8">26</text>
<text x="102.4" y="131.5">39</text>
<text x="102.4" y="128.7">33</text>
<text x="109.1" y="127.3">GND</text>
<text x="109.1" y="130.1">GND</text>
<text x="142.9" y="127.3">NC6</text>
<text x="142.9" y="130.1">NC7</text>
<text x="151.9" y="128.7">28</text>
<text x="151.9" y="131.5">30</text>
<text x="7" y="135.4">C</text>
<text x="102.4" y="134.3">45</text>
<text x="102.5" y="137.2">51</text>
<text x="109.1" y="132.9">GND</text>
<text x="109.1" y="135.8">GND</text>
<text x="142.9" y="135.8">NC9</text>
<text x="142.9" y="132.9">NC8</text>
<text x="151.9" y="134.3">32</text>
<text x="151.9" y="137.2">34</text>
<text x="270.8" y="135.4">C</text>
<text x="102.4" y="140">57</text>
<text x="102.5" y="142.8">71</text>
<text x="109.1" y="138.6">GND</text>
<text x="109.1" y="141.4">GND</text>
<text x="141.6" y="138.6">NC10</text>
<text x="141.8" y="141.4">NC11</text>
<text x="151.9" y="140">36</text>
<text x="151.9" y="142.8">38</text>
<text x="102.4" y="148.5">75</text>
<text x="102.4" y="145.7">73</text>
<text x="109.1" y="144.3">GND</text>
<text x="109.1" y="147.1">GND</text>
<text x="109.1" y="149.9">GND</text>
<text x="141.6" y="144.3">NC12</text>
<text x="141.6" y="149.9">NC14</text>
<text x="141.7" y="147.1">NC13</text>
<text x="151.9" y="145.7">46</text>
<text x="151.9" y="148.5">48</text>
<text x="141.7" y="152.8">NC15</text>
<text x="151.9" y="151.3">67</text>
<text x="6.9" y="188.6">D</text>
<text x="170.9" y="188.2">Title</text>
<text x="270.7" y="188.6">D</text>
<text x="170.9" y="196.7">Size</text>
<text x="185.1" y="196.7">Number</text>
<text x="241.8" y="196.7">Revision</text>
<text x="172.3" y="201">A</text>
<text x="170.9" y="205.2">Date:</text>
<text x="170.9" y="208.1">File:</text>
<text x="183.6" y="205.2">2/22/2022</text>
<text x="183.7" y="208.1">C:\Users\..\03-M2Finger.SchDoc</text>
<text x="227.6" y="205.2">Sheet of</text>
<text x="227.7" y="208.1">Drawn By:</text>
<text x="37.7" y="212.3">1</text>
<text x="104.8" y="212.3">2</text>
<text x="172.3" y="212.3">3</text>
<text x="239.5" y="212.3">4</text>
</g>
<g font-size="2.6" fill="#262626">
<text x="87.2" y="18">P3V3</text>
<text x="161" y="18">P3V3</text>
<text x="47.6" y="52.1">GND</text>
<text x="90.2" y="162.7">GND</text>
</g>
<g font-size="2.6" fill="#0e0e0e">
<text x="107.1" y="29.4">J1</text>
<text x="56" y="37.9">Small bleeder resistor</text>
<text x="64.2" y="42.7">R1</text>
<text x="64.2" y="47.2">100K_5%_0402</text>
<text x="30.6" y="70.5">14[1B], 15[1A]I225_CLKREQ_N</text>
<text x="36.2" y="67.6">14[1B], 15[1A]I225_RST_N</text>
<text x="73" y="66.3">0_5%_0402</text>
<text x="73" y="69.1">0_5%_0402</text>
<text x="73" y="71.9">0_5%_0402</text>
<text x="90" y="66.3">R2</text>
<text x="90" y="69.1">R3</text>
<text x="90" y="71.9">R4</text>
<text x="33.2" y="73.3">14[1B], 15[1A]I225_WAKE_N</text>
<text x="20" y="81.8">14[1A]M2_I225_PCIE_RX_N</text>
<text x="20.4" y="79">14[1A]M2_I225_PCIE_RX_P</text>
<text x="107.1" y="157">M2_Fingers</text>
</g>
<g font-size="2.6" fill="#4c4c4c">
<text x="193.3" y="59.1">M2_I225_PCIE_CLK_P 14[1B]</text>
<text x="193.3" y="62">M2_I225_PCIE_CLK_N 14[1B]</text>
<text x="193.3" y="79">I225_M2_PCIE_TX_P 14[1B]</text>
<text x="193.3" y="81.8">I225_M2_PCIE_TX_N 14[1B]</text>
</g>
</svg>
